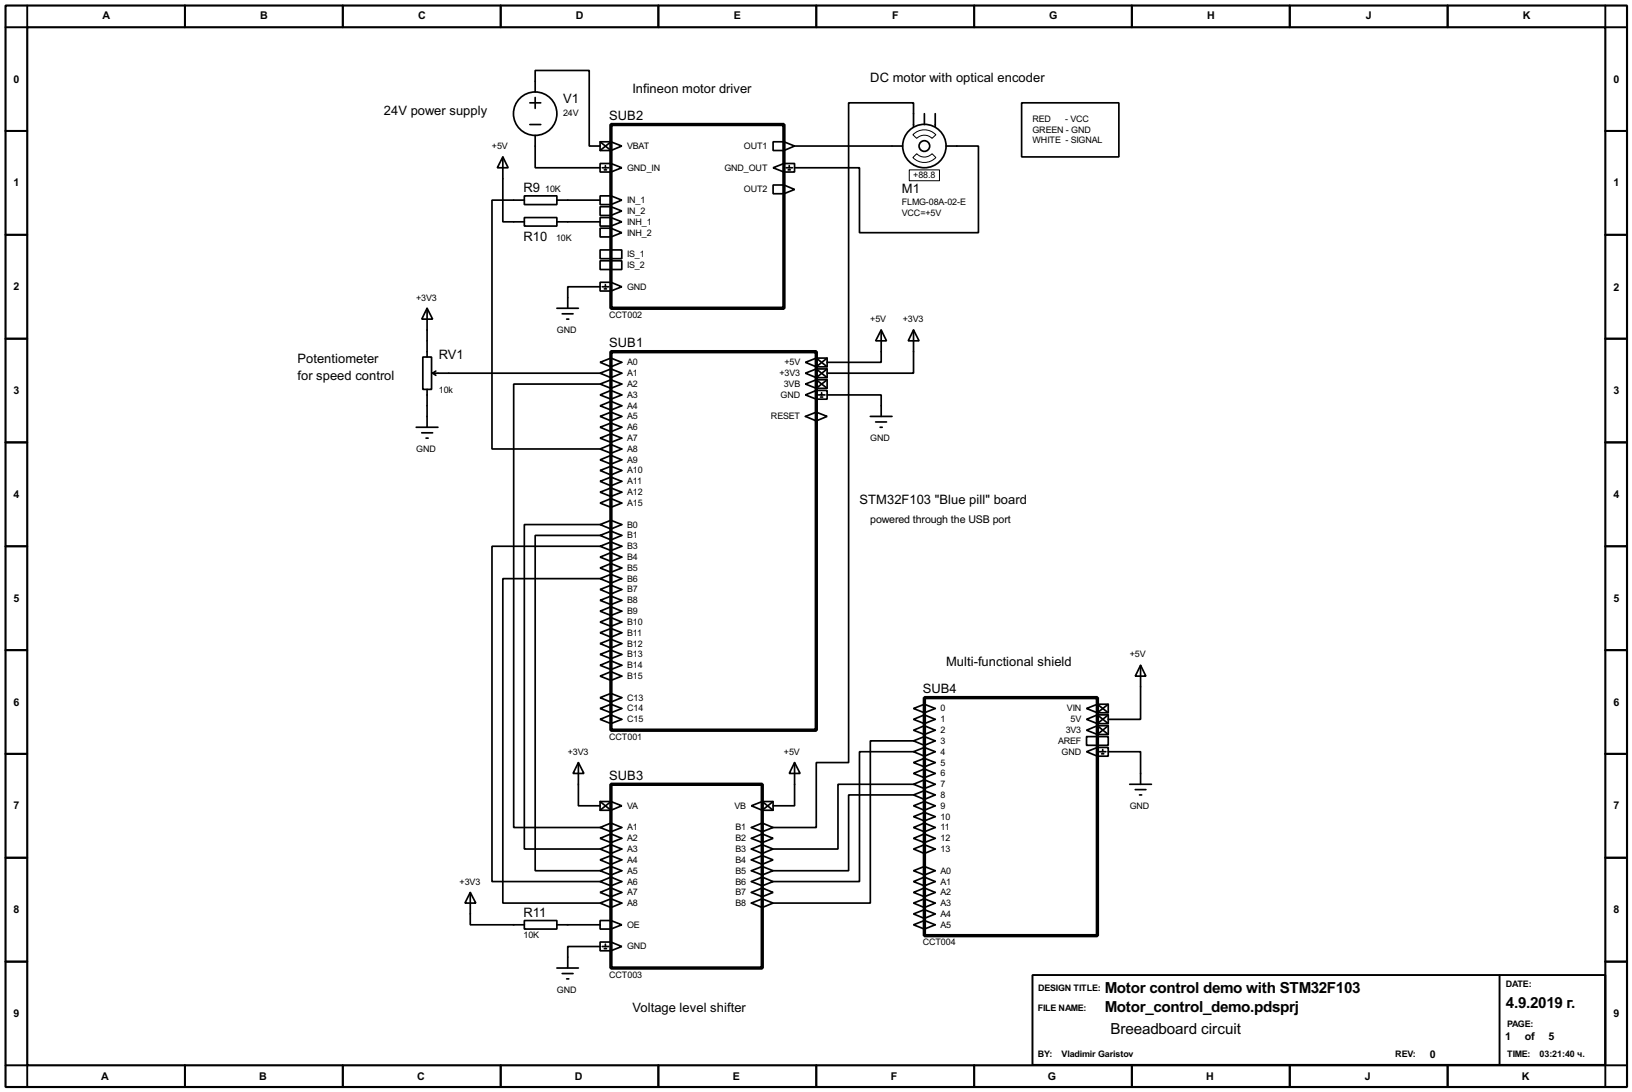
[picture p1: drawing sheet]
<svg xmlns="http://www.w3.org/2000/svg" width="383mm" height="256mm" viewBox="0 0 383 256" stroke-linecap="round" stroke-linejoin="round" font-family="sans-serif">
<path d="M1.3 1.3h381v254h-381zM6.4 6.4h370.8v243.8h-370.8z" fill="none" stroke="#000" stroke-width=".5"/>
<g fill="none" stroke="#000" stroke-width=".45">
<path d="M6.4 1.3v5.1h-5.1M43.5 1.3v5.1M80.6 1.3v5.1M117.7 1.3v5.1M154.7 1.3v5.1M191.8 1.3v5.1M228.9 1.3v5.1M266 1.3v5.1M303.1 1.3v5.1M340.2 1.3v5.1M377.2 1.3v5.1h5.1M1.3 30.8h5.1"/>
<path d="M377.2 30.8h5.1M1.3 55.2h5.1M377.2 55.2h5.1M1.3 79.6h5.1M377.2 79.6h5.1M1.3 103.9h5.1M377.2 103.9h5.1M1.3 128.3h5.1M377.2 128.3h5.1M1.3 152.7h5.1M377.2 152.7h5.1M1.3 177.1h5.1"/>
<path d="M377.2 177.1h5.1M1.3 201.5h5.1M377.2 201.5h5.1M1.3 225.9h5.1M242.6 229h134.6v21.1h-134.6zM352.4 229v21.1M377.2 225.9h5.1M1.3 250.2h5.1v5.1M43.5 250.2v5.1M80.6 250.2v5.1M117.7 250.2v5.1M154.7 250.2v5.1"/>
<path d="M191.8 250.2v5.1M228.9 250.2v5.1M266 250.2v5.1M303.1 250.2v5.1M340.2 250.2v5.1M382.3 250.2h-5.1v5.1"/>
</g>
<g fill="none" stroke="#000" stroke-width=".4">
<path d="M118.2 36.9l1.2 2.5h-2.5zM118.2 36.9v15.2h5M124.5 24.2h2.6M124.5 29.3h2.6M125.8 21.6v-5h12.7v17.7h2.5M125.8 31.8v7.6h15.2M125.8 22.9v2.6M141 33.3h2.6l2.5 1-2.5 1.1h-2.6zM141 38.4h2.6l2.5 1-2.5 1h-2.6zM141 33.3l2.6 2.1v-2.1l-2.6 2.1M141.5 39.4h1.6M142 39.9h.5"/>
<path d="M142.3 38.9v.5M143.6 38.4v2M181.7 33.3h2.5l2.5 1-2.5 1.1h-2.5zM181.7 39.4l2.5-1h2.5v2h-2.5zM184.2 33.3v2.1M184.2 38.4v2M184.7 39.4h1.5M185.2 39.9h.5M185.5 38.9v.5M186.7 34.3h25.4M214.7 29.8v-5.6h-15.3v154.9h-7.6v15.3h-10.1M217.2 26.7v2.6"/>
<path d="M219.8 26.7v3.1M222.3 34.3h7.6v20.4h-27.9v-15.3h-15.3M240.1 24.2h22.8v12.7h-22.8zM123.2 46h7.7v2.1h-7.7zM123.2 51.1h7.7v2h-7.7zM123.2 47h-7.6v58.5h25.4M130.9 47h10.1M130.9 52.1h10.1M141 46h2.6l2.5 1-2.5 1.1h-2.6zM141 48.6h2.6l2.5 1-2.5 1h-2.6zM141 51.1h2.6l2.5 1-2.5 1h-2.6zM141 53.6h2.6l2.5 1.1-2.5 1h-2.6z"/>
<path d="M141 58.7h5.1v2.1h-5.1zM143.6 46v2.1M143.6 48.6v2M143.6 51.1v2M143.6 53.6v2.1M143.6 58.7v2.1M181.7 43.5h2.5l2.5 1-2.5 1h-2.5zM184.2 43.5v2M100.4 72.4l1.3 2.6h-2.6zM100.4 72.4v11.5M130.9 72.4h5M132.1 73.7h2.6"/>
<path d="M133.2 75h.5M141 61.3h5.1v2h-5.1zM141 66.3h2.6l2.5 1.1-2.5 1h-2.6zM141 67.4h-7.6v5M141.5 67.4h1.6M142 67.9h.5M142.3 66.9v.5M143.6 61.3v2M143.6 66.3v2.1M207.1 77.5l1.2 2.6h-2.5zM207.1 77.5v7.6h-12.7M214.7 77.5l1.3 2.6h-2.6z"/>
<path d="M214.7 77.5v10.2h-20.3M99.4 83.9h2v7.6h-2zM100.4 91.5v8.9M101.7 87.7h39.3M101.7 87.7l.7 .5M102.4 87.2l-.7 .5M141 85.1l2.6-1v2.1zM141 87.7l2.6-1v2zM141 90.2l2.6-1v2zM141 92.8l2.6-1.1v2.1zM141 95.3l2.6-1v2zM141 97.8l2.6-1v2.1z"/>
<path d="M141 90.2h-20.3v104.2h20.3M143.6 84.1l2.5 1-2.5 1.1M143.6 86.7l2.5 1-2.5 1M143.6 89.2l2.5 1-2.5 1M143.6 91.7l2.5 1.1-2.5 1M143.6 94.3l2.5 1-2.5 1M143.6 96.8l2.5 1-2.5 1.1M143.6 99.4l2.5 1-2.5 1M189.3 85.1l2.5-1h2.6v2.1h-2.6zM189.3 87.7l2.5-1h2.6v2h-2.6zM189.3 90.2l2.5-1h2.6v2h-2.6zM189.3 92.8l2.5-1.1h2.6v2.1h-2.6z"/>
<path d="M191.8 96.8l2.6 1-2.6 1.1zM191.8 91.7v2.1M191.8 96.8l-2.5 1 2.5 1.1M192.3 92.8h1.6M192.8 93.3h.5M193.1 92.3v.5M194.4 92.8h12.7v5M194.4 84.1l-2.6 2.1v-2.1l2.6 2.1M194.4 86.7l-2.6 2v-2l2.6 2M194.4 89.2l-2.6 2v-2l2.6 2M204.5 97.8h5.1M205.8 99.1h2.5"/>
<path d="M97.8 100.4h5.1M99.1 101.7h2.6M100.1 102.9h.5M141 100.4l2.6-1v2zM141 102.9l2.6-1v2zM141 105.5l2.6-1.1v2.1zM141 108l2.6-1v2zM141 110.5l2.6-1v2.1zM141 113.1l2.6-1v2zM141 115.6l2.6-1v2zM141 118.2l2.6-1.1v2.1zM143.6 101.9l2.5 1-2.5 1"/>
<path d="M143.6 104.4l2.5 1.1-2.5 1M143.6 107l2.5 1-2.5 1M143.6 109.5l2.5 1-2.5 1.1M143.6 112.1l2.5 1-2.5 1M143.6 114.6l2.5 1-2.5 1M143.6 117.1l2.5 1.1-2.5 1M206.8 100.4h.5M141 123.2l2.6-1v2.1zM141 125.8l2.6-1v2zM141 128.3l2.6-1v2zM141 130.9l2.6-1.1v2.1zM141 133.4l2.6-1v2z"/>
<path d="M141 135.9l2.6-1v2.1zM141 138.5l2.6-1v2zM141 123.2h-17.8v76.2h17.8M141 125.8h-15.2v78.7h15.2M141 128.3h-25.4v78.8h25.4M141 135.9h-22.8v76.2h22.8M143.6 122.2l2.5 1-2.5 1.1M143.6 124.8l2.5 1-2.5 1M143.6 127.3l2.5 1-2.5 1M143.6 129.8l2.5 1.1-2.5 1M143.6 132.4l2.5 1-2.5 1M143.6 134.9l2.5 1-2.5 1.1"/>
<path d="M143.6 137.5l2.5 1-2.5 1M141 141l2.6-1v2zM141 143.6l2.6-1.1v2.1zM141 146.1l2.6-1v2zM141 148.6l2.6-1v2.1zM141 151.2l2.6-1v2zM141 153.7l2.6-1v2zM141 156.3l2.6-1.1v2.1zM141 158.8l2.6-1v2zM143.6 140l2.5 1-2.5 1M143.6 142.5l2.5 1.1-2.5 1M143.6 145.1l2.5 1-2.5 1"/>
<path d="M143.6 147.6l2.5 1-2.5 1.1M143.6 150.2l2.5 1-2.5 1M143.6 152.7l2.5 1-2.5 1M143.6 155.2l2.5 1.1-2.5 1M143.6 157.8l2.5 1-2.5 1M268 156.3l1.3 2.5h-2.5zM268 156.3v12.7h-7.6M135.9 179.1l1.3 2.6h-2.5zM135.9 179.1v10.2h5.1M141 163.9l2.6-1v2zM141 166.4l2.6-1v2zM141 169l2.6-1.1v2.1z"/>
<path d="M143.6 162.9l2.5 1-2.5 1M143.6 165.4l2.5 1-2.5 1M143.6 167.9l2.5 1.1-2.5 1M186.7 179.1l1.3 2.6h-2.5zM186.7 179.1v10.2h-5M214.7 166.4l2.5-1v2zM214.7 169l2.5-1.1v2.1zM214.7 171.5l2.5-1v2zM214.7 174l2.5-1v2.1zM214.7 176.6l2.5-1v2zM214.7 179.1l2.5-1v2zM214.7 174h-10.2v38.1h-22.8"/>
<path d="M214.7 176.6h-12.7v30.5h-20.3M217.2 165.4l2.6 1-2.6 1M217.2 167.9l2.6 1.1-2.6 1M217.2 170.5l2.6 1-2.6 1M217.2 173l2.6 1-2.6 1.1M217.2 175.6l2.6 1-2.6 1M217.2 178.1l2.6 1-2.6 1M255.3 166.4l2.6-1h2.5v2h-2.5zM255.3 169l2.6-1.1h2.5v2.1h-2.5zM255.3 171.5l2.6-1h2.5v2h-2.5zM255.3 173h5.1v2.1h-5.1zM255.3 176.6l2.6-1h2.5v2h-2.5z"/>
<path d="M257.9 173v2.1M257.9 175.6v2M258.4 176.6h1.5M258.9 177.1h.5M259.1 176.1v.5M260.4 176.6h7.6v7.6M260.4 165.4l-2.5 2v-2l2.5 2M260.4 167.9l-2.5 2.1v-2.1l2.5 2.1M260.4 170.5l-2.5 2v-2l2.5 2M141 188.3h2.6l2.5 1-2.5 1h-2.6zM141 194.4l2.6-1.1v2.1zM141 196.9l2.6-1v2z"/>
<path d="M141 199.4l2.6-1v2.1zM141 188.3l2.6 2v-2l-2.6 2M143.6 193.3l2.5 1.1-2.5 1M143.6 195.9l2.5 1-2.5 1M143.6 198.4l2.5 1-2.5 1.1M176.6 189.3l2.5-1h2.6v2h-2.6zM179.1 193.3l2.6 1.1-2.6 1zM179.1 195.9l2.6 1-2.6 1zM179.1 198.4l2.6 1-2.6 1.1zM179.1 193.3l-2.5 1.1 2.5 1M179.1 195.9l-2.5 1 2.5 1M179.1 198.4l-2.5 1 2.5 1.1"/>
<path d="M181.7 188.3l-2.6 2v-2l2.6 2M214.7 181.7l2.5-1.1v2.1zM214.7 184.2l2.5-1v2zM214.7 186.7l2.5-1v2.1zM214.7 189.3l2.5-1v2zM214.7 191.8l2.5-1v2zM214.7 194.4l2.5-1.1v2.1zM214.7 196.9l2.5-1v2zM214.7 199.4l2.5-1v2.1zM214.7 184.2h-17.8v15.2h-15.2M214.7 186.7h-15.3v17.8h-17.7M217.2 180.6l2.6 1.1-2.6 1"/>
<path d="M217.2 183.2l2.6 1-2.6 1M217.2 185.7l2.6 1-2.6 1.1M217.2 188.3l2.6 1-2.6 1M217.2 190.8l2.6 1-2.6 1M217.2 193.3l2.6 1.1-2.6 1M217.2 195.9l2.6 1-2.6 1M217.2 198.4l2.6 1-2.6 1.1M265.5 184.2h5.1M266.8 185.5h2.5M267.8 186.7h.5M110.5 209.6l1.3 2.5h-2.5zM110.5 209.6v7.6h12.7"/>
<path d="M123.2 216.2h7.7v2h-7.7zM130.9 217.2h10.1M141 202l2.6-1v2zM141 204.5l2.6-1v2zM141 207.1l2.6-1.1v2.1zM141 209.6l2.6-1v2zM141 212.1l2.6-1v2.1zM141 216.2h2.6l2.5 1-2.5 1h-2.6zM143.6 216.2v2M143.6 201l2.5 1-2.5 1M143.6 203.5l2.5 1-2.5 1M143.6 206l2.5 1.1-2.5 1"/>
<path d="M143.6 208.6l2.5 1-2.5 1M143.6 211.1l2.5 1-2.5 1.1M179.1 201l2.6 1-2.6 1zM179.1 203.5l2.6 1-2.6 1zM179.1 206l2.6 1.1-2.6 1zM179.1 208.6l2.6 1-2.6 1zM179.1 211.1l2.6 1-2.6 1.1zM179.1 201l-2.5 1 2.5 1M179.1 203.5l-2.5 1 2.5 1M179.1 206l-2.5 1.1 2.5 1M179.1 208.6l-2.5 1 2.5 1M179.1 211.1l-2.5 1 2.5 1.1"/>
<path d="M214.7 204.5l2.5-1v2zM214.7 207.1l2.5-1.1v2.1zM214.7 209.6l2.5-1v2zM214.7 212.1l2.5-1v2.1zM214.7 214.7l2.5-1v2zM214.7 217.2l2.5-1v2zM217.2 203.5l2.6 1-2.6 1M217.2 206l2.6 1.1-2.6 1M217.2 208.6l2.6 1-2.6 1M217.2 211.1l2.6 1-2.6 1.1M217.2 213.7l2.6 1-2.6 1M217.2 216.2l2.6 1-2.6 1"/>
<path d="M130.9 227.4h5M132.1 228.7h2.6M133.2 229.9h.5M141 221.3h2.6l2.5 1-2.5 1h-2.6zM141 222.3h-7.6v5.1M141.5 222.3h1.6M142 222.8h.5M142.3 221.8v.5M143.6 221.3v2"/>
<circle cx="125.7" cy="26.7" r="5.1"/>
<circle cx="217.2" cy="34.3" r="5.1"/>
<circle cx="217.2" cy="34.3" r="1.25"/>
</g>
<path d="M143.6 29.3h40.6v43.1h-40.6zM143.6 82.6h48.2v88.9h-48.2zM217.2 163.9h40.7v55.9h-40.7zM143.6 184.2h35.5v43.2h-35.5z" fill="none" stroke="#000" stroke-width=".8"/>
<path d="M213.7 39.9h7.1v2.6h-7.1zM214.5 31.7a3.7 3.7 0 0 1 5.4 0l-.9 .8a2.54 2.54 0 0 0-3.6 0zM215.4 36.1a2.45 2.45 0 0 0 3.6 0l.9 .9a3.7 3.7 0 0 1-5.4 0z" fill="none" stroke="#000" stroke-width=".23"/>
<g font-size="4">
<text x="259.6" y="233.3">Motor control demo with STM32F103</text>
<text x="259.6" y="237.7">Motor_control_demo.pdsprj</text>
<text x="353.9" y="236.7">4.9.2019 г.</text>
<text x="260.9" y="242.8">Breeadboard circuit</text>
</g>
<g font-size="3.4">
<text x="148.6" y="21.9">Infineon motor driver</text>
<text x="204.5" y="19.3">DC motor with optical encoder</text>
<text x="90.2" y="26.9">24V power supply</text>
<text x="132.3" y="24.1">V1</text>
<text x="143.2" y="28.2">SUB2</text>
<text x="123" y="45.2">R9</text>
<text x="211.9" y="45.3">M1</text>
<text x="123" y="56.7">R10</text>
<text x="143.2" y="81.5">SUB1</text>
<text x="69.9" y="85.4">Potentiometer</text>
<text x="69.9" y="89.2">for speed control</text>
<text x="103.1" y="84.3">RV1</text>
<text x="202" y="118.4">STM32F103 &quot;Blue pill&quot; board</text>
<text x="222.3" y="156.5">Multi-functional shield</text>
<text x="216.8" y="162.9">SUB4</text>
<text x="143.2" y="183.2">SUB3</text>
<text x="123" y="215.4">R11</text>
<text x="148.6" y="237.8">Voltage level shifter</text>
</g>
<g font-size="2.8">
<text x="24.1" y="4.5">A</text>
<text x="61.2" y="4.5">B</text>
<text x="98.2" y="4.5">C</text>
<text x="135.3" y="4.5">D</text>
<text x="172.5" y="4.5">E</text>
<text x="209.6" y="4.5">F</text>
<text x="246.5" y="4.5">G</text>
<text x="283.7" y="4.5">H</text>
<text x="321" y="4.5">J</text>
<text x="357.9" y="4.5">K</text>
<text x="3.2" y="19.4">0</text>
<text x="379.1" y="19.4">0</text>
<text x="3.2" y="43.8">1</text>
<text x="379.1" y="43.8">1</text>
<text x="3.2" y="68.2">2</text>
<text x="379.1" y="68.4">2</text>
<text x="3.2" y="92.6">3</text>
<text x="379.1" y="92.6">3</text>
<text x="3.2" y="117">4</text>
<text x="379.1" y="117">4</text>
<text x="204.5" y="123">powered through the USB port</text>
<text x="3.2" y="141.4">5</text>
<text x="379.1" y="141.4">5</text>
<text x="3.2" y="165.8">6</text>
<text x="379.1" y="165.8">6</text>
<text x="3.2" y="190.1">7</text>
<text x="379.1" y="190.1">7</text>
<text x="3.2" y="214.5">8</text>
<text x="379.1" y="214.5">8</text>
<text x="3.2" y="238.9">9</text>
<text x="379.1" y="238.9">9</text>
<text x="353.7" y="244.4">1</text>
<text x="358.3" y="244.4">of</text>
<text x="363.9" y="244.4">5</text>
<text x="336" y="248.4">0</text>
<text x="23.8" y="253.6">A</text>
<text x="60.9" y="253.6">B</text>
<text x="98" y="253.6">C</text>
<text x="135.1" y="253.6">D</text>
<text x="172.2" y="253.6">E</text>
<text x="209.4" y="253.6">F</text>
<text x="246.2" y="253.6">G</text>
<text x="283.4" y="253.6">H</text>
<text x="320.7" y="253.6">J</text>
<text x="357.6" y="253.6">K</text>
</g>
<g font-size="2.4">
<text x="132.3" y="27.2">24V</text>
<text x="242.6" y="28.6">RED</text>
<text x="250.3" y="28.6">- VCC</text>
<text x="115.6" y="35">+5V</text>
<text x="147.4" y="35">VBAT</text>
<text x="174.8" y="35">OUT1</text>
<text x="242.6" y="31.1">GREEN - GND</text>
<text x="242.6" y="33.7">WHITE - SIGNAL</text>
<text x="147.4" y="40.1">GND_IN</text>
<text x="170.2" y="40.1">GND_OUT</text>
<text x="214.6" y="41.9">+88.8</text>
<text x="128.1" y="45.1">10K</text>
<text x="147.4" y="47.7">IN_1</text>
<text x="174.8" y="45.2">OUT2</text>
<text x="147.4" y="50.2">IN_2</text>
<text x="147.4" y="52.8">INH_1</text>
<text x="211.9" y="48.3">FLMG-08A-02-E</text>
<text x="211.9" y="50.8">VCC=+5V</text>
<text x="130.7" y="56.5">10K</text>
<text x="147.4" y="55.4">INH_2</text>
<text x="147.4" y="60.4">IS_1</text>
<text x="147.4" y="62.9">IS_2</text>
<text x="97.8" y="70.6">+3V3</text>
<text x="147.4" y="68.1">GND</text>
<text x="143.2" y="74.8">CCT002</text>
<text x="204.5" y="75.6">+5V</text>
<text x="212.1" y="75.6">+3V3</text>
<text x="130.9" y="78.2">GND</text>
<text x="147.4" y="85.8">A0</text>
<text x="147.4" y="88.4">A1</text>
<text x="183.2" y="88.4">+3V3</text>
<text x="184.3" y="85.8">+5V</text>
<text x="103.1" y="92.3">10k</text>
<text x="147.4" y="90.9">A2</text>
<text x="147.4" y="93.5">A3</text>
<text x="183.4" y="93.5">GND</text>
<text x="184.1" y="90.9">3VB</text>
<text x="147.4" y="96">A4</text>
<text x="147.4" y="98.5">A5</text>
<text x="147.4" y="101.1">A6</text>
<text x="181.2" y="98.5">RESET</text>
<text x="97.8" y="106.2">GND</text>
<text x="147.4" y="103.6">A7</text>
<text x="147.4" y="106.2">A8</text>
<text x="204.5" y="103.6">GND</text>
<text x="147.4" y="108.7">A9</text>
<text x="147.4" y="111.2">A10</text>
<text x="147.4" y="113.8">A11</text>
<text x="147.4" y="116.3">A12</text>
<text x="147.4" y="118.9">A15</text>
<text x="147.4" y="123.9">B0</text>
<text x="147.4" y="126.5">B1</text>
<text x="147.4" y="129">B3</text>
<text x="147.4" y="131.6">B4</text>
<text x="147.4" y="134.1">B5</text>
<text x="147.4" y="136.6">B6</text>
<text x="147.4" y="139.2">B7</text>
<text x="147.4" y="141.7">B8</text>
<text x="147.4" y="144.3">B9</text>
<text x="147.4" y="146.8">B10</text>
<text x="147.4" y="149.3">B11</text>
<text x="147.4" y="151.9">B12</text>
<text x="147.4" y="154.4">B13</text>
<text x="265.5" y="154.4">+5V</text>
<text x="147.4" y="157">B14</text>
<text x="147.4" y="159.5">B15</text>
<text x="147.4" y="164.6">C13</text>
<text x="147.4" y="167.1">C14</text>
<text x="221" y="167.1">0</text>
<text x="250.7" y="167.1">VIN</text>
<text x="143.2" y="173.8">CCT001</text>
<text x="147.4" y="169.7">C15</text>
<text x="221" y="169.7">1</text>
<text x="221" y="172.2">2</text>
<text x="250.4" y="172.2">3V3</text>
<text x="251.6" y="169.7">5V</text>
<text x="133.4" y="177.3">+3V3</text>
<text x="184.2" y="177.3">+5V</text>
<text x="221" y="174.7">3</text>
<text x="221" y="177.3">4</text>
<text x="221" y="179.8">5</text>
<text x="248.6" y="174.7">AREF</text>
<text x="249.5" y="177.3">GND</text>
<text x="221" y="182.4">6</text>
<text x="221" y="184.9">7</text>
<text x="147.4" y="190">VA</text>
<text x="172.6" y="190">VB</text>
<text x="221" y="187.4">8</text>
<text x="221" y="190">9</text>
<text x="265.5" y="190">GND</text>
<text x="147.4" y="195.1">A1</text>
<text x="147.4" y="197.6">A2</text>
<text x="172.8" y="195.1">B1</text>
<text x="172.8" y="197.6">B2</text>
<text x="221" y="192.5">10</text>
<text x="221" y="195.1">11</text>
<text x="221" y="197.6">12</text>
<text x="147.4" y="200.1">A3</text>
<text x="147.4" y="202.7">A4</text>
<text x="172.8" y="200.1">B3</text>
<text x="172.8" y="202.7">B4</text>
<text x="221" y="200.1">13</text>
<text x="108" y="207.8">+3V3</text>
<text x="147.4" y="205.2">A5</text>
<text x="147.4" y="207.8">A6</text>
<text x="172.8" y="205.2">B5</text>
<text x="172.8" y="207.8">B6</text>
<text x="221" y="205.2">A0</text>
<text x="221" y="207.8">A1</text>
<text x="147.4" y="210.3">A7</text>
<text x="147.4" y="212.8">A8</text>
<text x="172.8" y="210.3">B7</text>
<text x="172.8" y="212.8">B8</text>
<text x="221" y="210.3">A2</text>
<text x="221" y="212.8">A3</text>
<text x="221" y="215.4">A4</text>
<text x="123" y="220.3">10K</text>
<text x="147.4" y="217.9">OE</text>
<text x="221" y="217.9">A5</text>
<text x="147.4" y="223">GND</text>
<text x="216.8" y="222.1">CCT004</text>
<text x="130.9" y="233.2">GND</text>
<text x="143.2" y="229.7">CCT003</text>
<text x="243.9" y="232.8">DESIGN TITLE:</text>
<text x="353.9" y="231.9">DATE:</text>
<text x="243.9" y="237.5">FILE NAME:</text>
<text x="354.1" y="241.3">PAGE:</text>
<text x="243.9" y="248.2">BY:</text>
<text x="249.5" y="248.2">Vladimir Garistov</text>
<text x="327.9" y="248.3">REV:</text>
<text x="354.2" y="248.3">TIME:</text>
<text x="361.8" y="248.3">03:21:40 ч.</text>
</g>
</svg>
